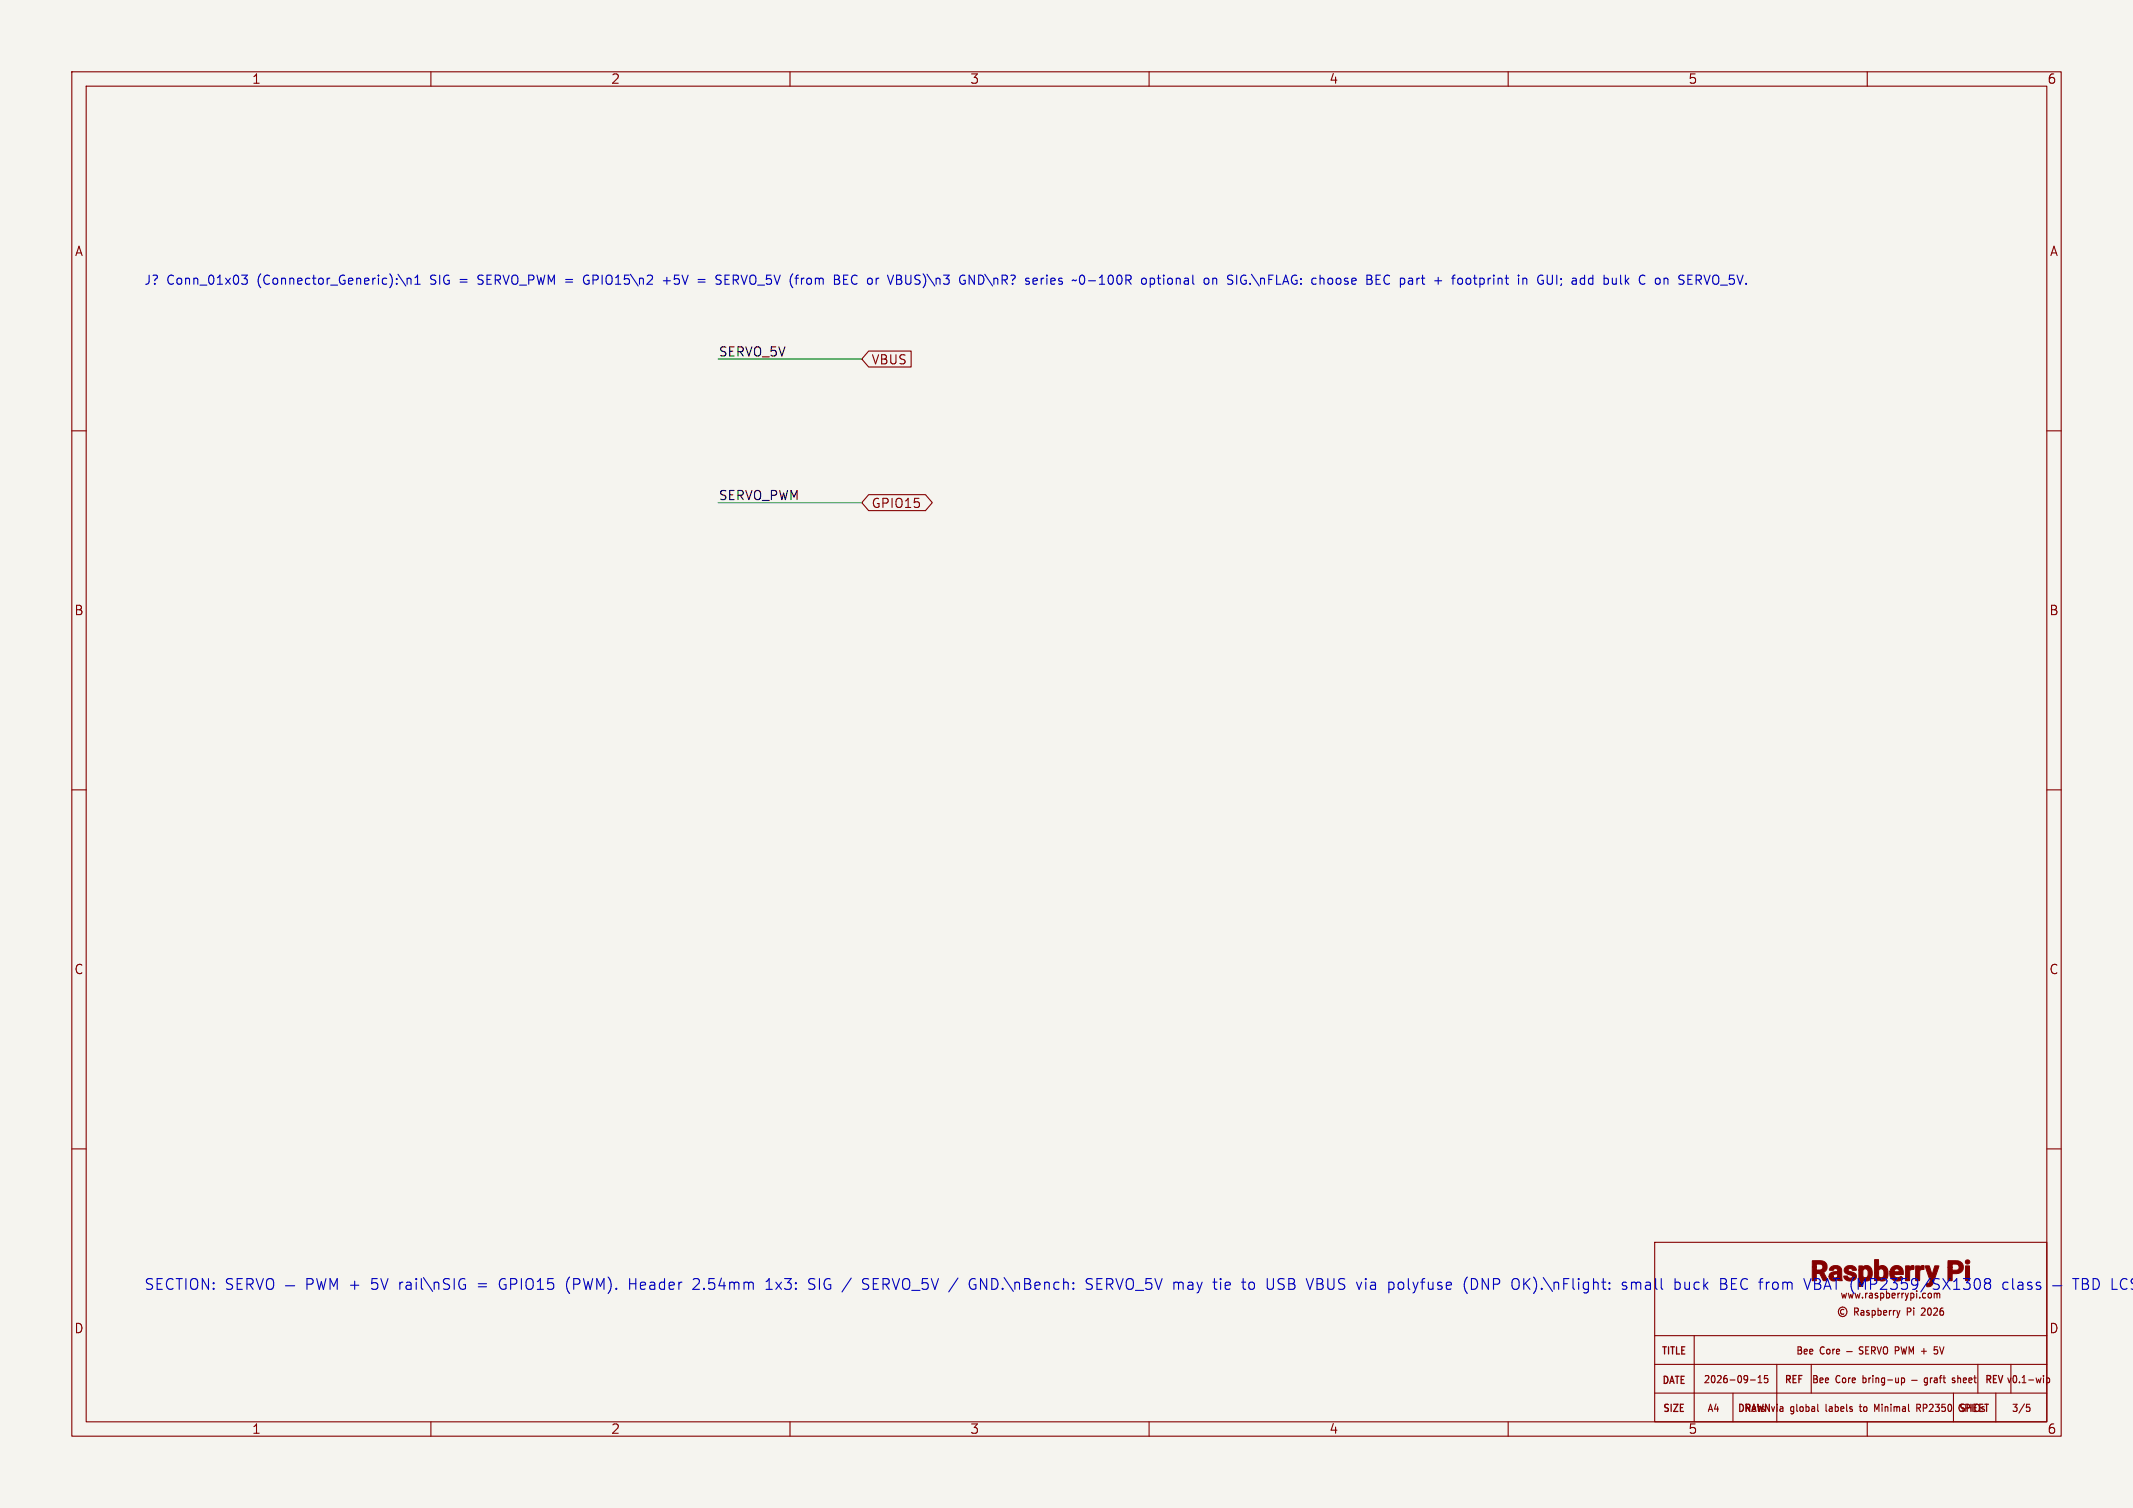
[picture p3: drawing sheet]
<svg xmlns="http://www.w3.org/2000/svg" width="297mm" height="210mm" viewBox="0 0 297 210" stroke-linecap="round" stroke-linejoin="round" font-family="sans-serif">
<path d="M0 0h297v210h-297z" fill="#f5f4ef" stroke="#f5f4ef" stroke-width=".14"/>
<g fill="none" stroke="#840000" stroke-width=".15">
<path d="M10 10h277v190h-277zM12 12h273v186h-273zM60 10v2M110 10v2M160 10v2M210 10v2M260 10v2M121 48.9h5.9v2.2h-5.9l-1-1.1zM10 60h2M121 68.9h7.9l.9 1.1-.9 1.1h-7.9l-1-1.1zM285 60h2M10 110h2"/>
<path d="M285 110h2M10 160h2M230.4 173h54.6v25h-54.6zM285 160h2M60 198v2M110 198v2M160 198v2M210 198v2M230.4 186h54.6M230.4 190h54.6M230.4 194h54.6M235.9 186v12"/>
<path d="M241.3 194v4M243.7 192.2h.7M244.8 192.6h.5M244.8 191.8l.3-.2v1M246.1 191.6h-.4v.4l.1-.1 .3 .1 .1 .1-.1 .4-.1 .1-.3-.1M247.4 190v8M252.2 190v4M254.3 195.6v.8l.1 .2M256.1 182.2a.62 .62 0 0 1 .9 .1 .62 .62 0 0 1 0 .8 .62 .62 0 0 1-.9 .1 .75 .75 0 0 1 0-1zM256.7 182.4a.33 .33 0 0 0-.4 .3 .33 .33 0 0 0 .4 .3M257.1 188.2h.8M258.2 182.7l.5-.1 .1-.1-.1-.3h-.5v1"/>
<path d="M258.5 182.7l.3 .5M258.9 195.9h.3M259 195.6v.8l.2 .2M259.1 182.5h.4v.7M259.4 187.6h-.3l-.2 .1v.2l.4 .2 .1 .3-.2 .2-.3-.1M259.5 182.7l-.3 .1-.1 .1 .1 .3 .3-.1M259.8 188h.3M260 198v2M260.2 187.6h-.4v1h.4M260.3 182.5h-.3l-.1 .1 .1 .2 .3 .1v.2h-.4M260.6 188.1l.4-.1 .1-.1-.1-.3h-.4v1M260.7 182.5h.2l.2 .2-.1 .4h-.3"/>
<path d="M260.7 182.5v1M260.8 188.1l.3 .5M261 195.6l.3 .7 .3-.7v1M261.4 187.6l.3 1 .3-1M261.5 182.5h.3l.1 .2-.1 .4h-.3M261.5 182.2v1M262.3 182.8l.4-.1v-.2h-.3l-.1 .1v.5h.4M262.4 187.6h.3a.68 .68 0 0 1-.1 1l-.2-.1a.77 .77 0 0 1 0-.9zM263.1 182.5v.7M263.3 182.5l-.2 .2M263.6 182.5v.7M263.9 188.1l.4-.1 .1-.1-.1-.3h-.4v1"/>
<path d="M263.9 182.5l-.3 .2M264.1 182.5l.2 .7M264.3 183.2l-.2 .3M264.5 182.5l-.2 .7M264.7 187.6l.2 1 .2-.8 .2 .8 .2-1M264.8 191.9h.2l.2 .2-.1 .4h-.3M264.8 191.9v1M265.8 188.6v-1l.3 .7 .3-.7v1M266.2 192.2h.8M266.9 196.1l.4-.1 .1-.1-.1-.3h-.4v1M267.1 196.1l.3 .5M267.5 188.2h.7"/>
<path d="M267.7 182.2l-.2 .1M267.8 196.1h.3M267.9 187.8v.8M268 182.6l-.5 .6h.6M268.1 195.6h-.3v1M268.4 191.9h-.3l-.2 .2 .1 .4h.4M268.4 191.9v.8l-.2 .2-.2-.1M268.8 191.9v.7M269.1 191.9l-.3 .2M269.4 191.9h.3v.7M269.7 192.1l-.3 .1-.1 .1 .1 .3 .3-.1M269.8 187.6h-.5v.4l.1-.1 .3 .1 .1 .1v.4l-.2 .1-.3-.1"/>
<path d="M270 191.9h.4M270.1 187.6l.3 1 .3-1M270.4 191.6l-.2 .1v.9M270.6 191.9h.3M270.7 191.6v.8l.2 .2M272 194v4M272.2 191.9h-.2l-.2 .1 .1 .2 .3 .1v.2h-.4M275.4 190v4M277.9 194v4M280 190v4M282.2 196l.3-.1 .2 .2-.1 .4h-.4M282.2 195.6h.4"/>
<path d="M284.5 191.6v.1M284.5 191.9v.7M285 191.9h.2l.2 .2-.1 .4h-.3M285 191.9v1"/>
</g>
<g fill="#840000" stroke="#840000" stroke-width=".14">
<path d="M268.1 176.3h.5l.4 1.2 .2-.7a.48 .48 0 0 1 .2-.5 .48 .48 0 0 1 .5 0l-.6 2.1a.7 .7 0 0 1-1 .7v-.3l.3-.1 .2-.3z"/>
<path d="M258.8 176.3h.5l.1 .1a.81 .81 0 0 1 .9 0 .81 .81 0 0 1 .4 .8 .86 .86 0 0 1-.2 1 .86 .86 0 0 1-.9 .1l-.2-.1v1l-.6-.1v-2.2h.6v.4a.4 .4 0 0 0 .3 .6 .4 .4 0 0 0 .4-.5 .47 .47 0 0 0-.1-.6 .47 .47 0 0 0-.6 .1h-.6z"/>
<path d="M254.9 176.5a.92 .92 0 0 1 1.2-.2 .92 .92 0 0 1 .3 1.1l.1 1-.5-.1-.1-.1a.72 .72 0 0 1-.8 .2 .72 .72 0 0 1-.4-.7h.5a.33 .33 0 0 0 .4 .3 .33 .33 0 0 0 .3-.4v-.2a.43 .43 0 0 0-.7 .3h-.5a.73 .73 0 0 1 .9-.6h.3a.32 .32 0 0 0-.2-.4 .32 .32 0 0 0-.4 .2h-.6z"/>
<path d="M257 176.5a.88 .88 0 0 1 1.5 .4h-.6a.29 .29 0 0 0-.3-.2 .29 .29 0 0 0-.2 .3l.2 .1a.76 .76 0 0 1 .9 .8 .94 .94 0 0 1-1 .5 .94 .94 0 0 1-.8-.7h.5a.34 .34 0 0 0 .4 .3 .34 .34 0 0 0 .3-.3l-.2-.1a.75 .75 0 0 1-.8-1z"/>
<path d="M261 175.4h.6v1a.83 .83 0 0 1 1 0 .83 .83 0 0 1 .3 .9 .82 .82 0 0 1-.3 1 .82 .82 0 0 1-1-.1l-.1 .1h-.5v-1.1h.6v.5a.43 .43 0 0 0 .5 .2 .43 .43 0 0 0 .2-.6 .42 .42 0 0 0-.1-.5 .42 .42 0 0 0-.6 .1v.3h-.6z"/>
<path d="M263.5 176.5a.96 .96 0 0 1 1.1-.1 .96 .96 0 0 1 .4 1.1h-1.3a.63 .63 0 0 0 1 .3 .27 .27 0 0 1 .3 .2 .27 .27 0 0 1-.3 .3 1.05 1.05 0 0 1-1.2-.1 1.05 1.05 0 0 1-.3-1.1h1.3a.37 .37 0 0 0-.4-.4 .37 .37 0 0 0-.4 .4h-.5z"/>
<path d="M252.3 175.6h.9a.9 .9 0 0 1 1.1 .3 .9 .9 0 0 1-.2 1.2l-.2 .1 .6 1.1h-.6l-.5-.9-.5-.1v1.1h-.6v-2h.6v.2a.22 .22 0 0 0 0 .3 .22 .22 0 0 0 .3 0 .45 .45 0 0 0 .6-.5 .45 .45 0 0 0-.6-.4h-.3v.4h-.6z"/>
<path d="M265.3 176.3h.6v.2a.33 .33 0 0 1 .3-.3 .33 .33 0 0 1 .3 .2v.4h-.4l-.2 .2v1.3l-.6 .1z"/>
<path d="M266.7 176.3h.6v.2a.39 .39 0 0 1 .6-.2v.5h-.4l-.2 .2v1.3l-.4 .1-.2-.1z"/>
<path d="M271.2 175.6h.7a1.08 1.08 0 0 1 1.4 1.2 1.36 1.36 0 0 1-1.5 .6v1l-.6-.1v-1.8h.6v.4h.4a.46 .46 0 0 0 .6-.4 .46 .46 0 0 0-.7-.5h-.3v.5h-.6z"/>
<path d="M273.7 176.3h.5v2.1l-.5-.1z"/>
<circle cx="274" cy="175.8" r=".3"/>
</g>
<path d="M100 50h20M100 70h20" fill="none" stroke="#009600" stroke-width=".15"/>
<g fill="none" stroke="#0000c2" stroke-width=".15">
<path d="M33.6 38.3h.8l-.4 .5 .4 .1v.6l-.2 .1-.5-.1M55.4 38.2l1.1 1.6M56.7 38.7v.9M56.7 38.9l.2-.2 .3 .1v.8M57.8 39.6h.7M57.8 38.7l.3-.4v1.3M66.5 39.5l.2 .1M66.8 38.3l-.3 .3 .1 .2 .2 .1M81.8 39h.2M81.8 38.3a.64 .64 0 0 0-.6 .6 .64 .64 0 0 0 .6 .7l.2-.1M92.4 39.1h.9M92.9 38.6v1"/>
<path d="M97.2 38.9h1M97.2 39.3h1M100.2 39l.2 .2v.3l-.2 .1M100.4 38.4l-.5-.1-.2 .3M116.2 38.3h.4l.2 .1 .1 .3-.3 .2M116.2 38.9h.4M116.6 38.9a.34 .34 0 0 1 .3 .3 .34 .34 0 0 1-.2 .4h-.5M117.5 38.9h.4M118.1 38.3h-.6v1.3h.6M125.3 38.3l.2 .3-.1 .2-.1 .1a.34 .34 0 0 1 .3 .3 .34 .34 0 0 1-.3 .4h-.5M135.7 38.3v1.3l-.8-1.3v1.3M145 38.7v.9"/>
<path d="M145.2 38.7l-.2 .3M151 38.6v.7M151.6 39.1h.9M160.2 38.8l.3-.1 .3 .3v.3l-.2 .2h-.4M160.2 38.7v1.3M161.1 38.7h.5M161.3 38.3v1.1l.1 .1 .2 .1M168.9 38.8h.5v.8M174.1 39.5v.1M185.1 38.7l.3 .1 .2 .2-.1 .5-.4 .1M192.8 39.4a.44 .44 0 0 0 .7 .1M193.5 38.4h-.1a.46 .46 0 0 0-.6 .1"/>
<path d="M203 38.9l.2-.2 .4 .2v.4l-.1 .2-.3 .1-.2-.1zM206.1 39.5l.3 .1M206.1 38.7v1.3M206.4 38.7l-.3 .1M214.8 38.4a.62 .62 0 0 0-.7 .4 .62 .62 0 0 0 .4 .8l.4-.1v-.5h-.2M215.4 38.3v1l.2 .2 .3 .1M223.4 39.5l.3 .1M223.4 38.3v1.3M223.7 38.7l-.3 .1M228.4 38.5l-.1 .4 .1 .5M238.8 38.3a.43 .43 0 0 1 .5 .4v.5a.43 .43 0 0 1-.5 .4M21.2 178.1h-.2h-.5a.36 .36 0 0 0-.1 .4 .36 .36 0 0 0 .3 .3 .55 .55 0 0 1 .5 .3v.3l-.2 .2-.6-.1"/>
<path d="M21.9 178.8h.5M22.6 178.1h-.7v1.5h.7M24.1 178.2a.6 .6 0 0 0-.7 0 .6 .6 0 0 0-.2 .7 .56 .56 0 0 0 .3 .6 .56 .56 0 0 0 .6-.1M24.5 178.1h.9M25 178.1v1.5M25.9 178.1v1.5M26.6 178.3a.5 .5 0 0 1 .6-.2 .5 .5 0 0 1 .3 .5v.5a.5 .5 0 0 1-.5 .5 .5 .5 0 0 1-.5-.5zM29 178.1v1.5l-.8-1.5v1.5M29.7 179.4l.1 .1-.1 .1M29.7 179.4v.1v.1M29.7 178.6v.2M29.7 179.4v.2"/>
<path d="M29.7 178.6l.1 .1-.1 .1M29.7 178.6v.1v.1M32.4 178.1h-.2h-.5a.36 .36 0 0 0-.2 .4 .36 .36 0 0 0 .3 .3 .55 .55 0 0 1 .6 .3l-.1 .3-.2 .2-.6-.1M33 178.8h.5M33.7 178.1h-.7v1.5h.7M34.4 178.8h.6a.41 .41 0 0 0 .3-.3 .41 .41 0 0 0-.3-.4h-.6v1.5M34.7 178.8l.5 .8M35.7 178.1l.5 1.5 .5-1.5M37.2 178.3a.5 .5 0 0 1 .5-.2 .5 .5 0 0 1 .4 .5v.5a.5 .5 0 0 1-.5 .5 .5 .5 0 0 1-.5-.5zM39.7 179.1h1.3M42.7 178.8h.6a.41 .41 0 0 0 .3-.3 .41 .41 0 0 0-.3-.4h-.6v1.5M44.1 178.1l.4 1.5 .2-1.1 .3 1.1 .4-1.5"/>
<path d="M46 179.6v-1.5l.5 1 .5-1v1.5M48.8 179h1.2M49.4 178.4v1.2M69.8 178.1a.93 .93 0 0 0 0 1.4M79.3 177.8a1.72 1.72 0 0 0 0 2.3M87.7 178.8h.8M87.7 178.1v1.5M97.2 178.1h-.5l-.2 .1M97.3 178.7l-.8 .9h.9M106.7 179.6h.8M106.7 178.5l.4-.4v1.5M112.6 178.5a.71 .71 0 0 0 .7 .4 .36 .36 0 0 1 .2 .4 .36 .36 0 0 1-.3 .3l-.6-.1"/>
<path d="M113.5 178.1h-.6l-.3 .2M120.4 178.8a.55 .55 0 0 1 .6 .3l-.2 .4-.5 .1M120.4 178.1h.6M135.6 178.9h.3v.5l-.3 .2M135.7 178.1h.1M136.5 179.6v-1.5l.9 1.5M151.2 178.5a.71 .71 0 0 0 .8 .4 .36 .36 0 0 1 .1 .4 .36 .36 0 0 1-.3 .3l-.6-.1M152.1 178.1h-.6l-.3 .2M152.7 178.8h.5M153.5 178.1h-.8v1.5h.8M170.6 179.3l.2 .3h.3M171.1 178.6h-.3l-.2 .2"/>
<path d="M171.3 178.9l-.7 .2M174.6 178.7l.1 .1-.1 .6M178.2 178.8a.55 .55 0 0 1 .6 .3l-.1 .4-.5 .1M178.2 178.1h.6M196.1 178.1v1.2l.2 .3M205.2 178.1a.81 .81 0 0 1 .6 .7 .81 .81 0 0 1-.6 .8M206.4 179.6v-1.5l.8 1.5M213.5 177.8l.2 .3M213.7 179.8l-.2 .3M227.2 178.7a.37 .37 0 0 1 .6 .1M227.2 178.6v1M227.8 178.8l.2-.2h.4l.1 1"/>
<path d="M227.8 178.8v.8M229.3 178.6h-.1M229.3 179a.29 .29 0 0 0-.2 .3 .29 .29 0 0 0 .2 .3M236.6 178.6h-.4l-.3 .2v.5l.1 .2 .2 .1 .4-.1M242.5 179.2a.52 .52 0 0 0 .8 .2M243.3 178.2a.52 .52 0 0 0-.8 .2M254 179.6l.5-1.5 .5 1.5M254.1 179.1h.7M255.2 178.1h.9M280.2 178.1v1.2l.3 .3M281 178.6h.2h.4l.1 1M281.7 178.9l-.5 .1a.29 .29 0 0 0-.3 .3 .29 .29 0 0 0 .3 .3l.5-.1"/>
<path d="M282.9 178.6h-.4l-.2 .2 .1 .2 .5 .1 .1 .2-.1 .2-.2 .1-.4-.1M288.6 178.1h.9M290 178.1h.6a.36 .36 0 0 1 .1 .4 .36 .36 0 0 1-.2 .3 .4 .4 0 0 1 .3 .3 .4 .4 0 0 1-.3 .5h-.5zM290 178.8h.5M291.5 178.1a.79 .79 0 0 1 .8 .4 .79 .79 0 0 1-.3 1l-.5 .1zM294.1 178.1v1.5h.7M296.2 178.2a.6 .6 0 0 0-.8 0 .6 .6 0 0 0-.2 .7 .56 .56 0 0 0 .3 .6 .56 .56 0 0 0 .7-.1M296.7 179.5l.4 .1M297 178.1h.1M297 178.8h.1M297 178.1h-.1a.36 .36 0 0 0-.2 .4 .36 .36 0 0 0 .3 .3"/>
</g>
<g font-size="2.1" fill="#0000c2">
<text x="52.1" y="179.8">5V rail\nSIG</text>
<text x="67.2" y="179.8">=</text>
<text x="70.4" y="179.8">GPIO15</text>
<text x="79.8" y="179.8">(PWM).</text>
<text x="88.8" y="179.8">Header</text>
<text x="97.9" y="179.8">2.54mm</text>
<text x="108.2" y="179.8">1x3:</text>
<text x="114.3" y="179.8">SIG /</text>
<text x="122.1" y="179.8">SERVO_5V /</text>
<text x="137.2" y="179.8">GND.\nBench:</text>
<text x="153.7" y="179.8">SERVO_5V may</text>
<text x="171.8" y="179.8">tie</text>
<text x="175.9" y="179.8">to</text>
<text x="179.5" y="179.8">USB</text>
<text x="185.3" y="179.8">VBUS via</text>
<text x="196.9" y="179.8">polyfuse</text>
<text x="207.5" y="179.8">(DNP</text>
<text x="214.4" y="179.8">OK).\nFlight:</text>
<text x="229.9" y="179.8">small</text>
<text x="237.3" y="179.8">buck</text>
<text x="243.9" y="179.8">BEC from</text>
<text x="256" y="179.8">VBAT (MP2359/SX1308</text>
<text x="283.8" y="179.8">class</text>
</g>
<g font-size="1.8" fill="#840000">
<text x="35" y="11.9">1</text>
<text x="85" y="11.9">2</text>
<text x="135" y="11.9">3</text>
<text x="185" y="11.9">4</text>
<text x="235" y="11.9">5</text>
<text x="285" y="11.9">6</text>
<text x="10.3" y="35.9">A</text>
<text x="285.3" y="35.9">A</text>
<text x="121.3" y="51">VBUS</text>
<text x="121.3" y="71">GPIO15</text>
<text x="10.3" y="85.9">B</text>
<text x="285.3" y="85.9">B</text>
<text x="10.3" y="135.9">C</text>
<text x="285.3" y="135.9">C</text>
<text x="10.3" y="185.9">D</text>
<text x="285.3" y="185.9">D</text>
<text x="35" y="199.9">1</text>
<text x="85" y="199.9">2</text>
<text x="135" y="199.9">3</text>
<text x="185" y="199.9">4</text>
<text x="235" y="199.9">5</text>
<text x="285" y="199.9">6</text>
</g>
<g font-size="1.8" fill="#0000c2">
<text x="20" y="39.8">J?</text>
<text x="23.2" y="39.8">Conn_01x03</text>
<text x="35.9" y="39.8">(Connector_Generic):\n1</text>
<text x="60.2" y="39.8">SIG =</text>
<text x="67.2" y="39.8">SERVO_PWM =</text>
<text x="82.3" y="39.8">GPIO15\n2</text>
<text x="93.6" y="39.8">+5V</text>
<text x="98.6" y="39.8">=</text>
<text x="101.4" y="39.8">SERVO_5V (from</text>
<text x="118.2" y="39.8">BEC or</text>
<text x="126.2" y="39.8">VBUS)\n3</text>
<text x="136.3" y="39.8">GND\nR?</text>
<text x="145.7" y="39.8">series</text>
<text x="152.5" y="39.8">~0-100R</text>
<text x="162.3" y="39.8">optional</text>
<text x="171.2" y="39.8">on</text>
<text x="174.6" y="39.8">SIG.\nFLAG:</text>
<text x="186.6" y="39.8">choose</text>
<text x="194.4" y="39.8">BEC part</text>
<text x="204.2" y="39.8">+</text>
<text x="207" y="39.8">footprint</text>
<text x="216.3" y="39.8">in</text>
<text x="219.3" y="39.8">GUI;</text>
<text x="224.2" y="39.8">add</text>
<text x="228.8" y="39.8">bulk</text>
<text x="234" y="39.8">C on</text>
<text x="239.9" y="39.8">SERVO_5V.</text>
</g>
<g font-size="1.8" fill="#0f0f0f">
<text x="100" y="49.7">SERVO_5V</text>
<text x="100" y="69.7">SERVO_PWM</text>
</g>
<text font-size="1.4" fill="#0000c2" x="256.2" y="181">www.raspberrypi.com</text>
<g font-size="1.4" fill="#840000">
<text x="265.8" y="183.4">Pi</text>
<text x="268.1" y="183.4">2026</text>
<text x="231.3" y="188.9">TITLE</text>
<text x="250" y="188.8">Bee</text>
<text x="253.4" y="188.8">Core</text>
<text x="231.3" y="193">DATE</text>
<text x="231.4" y="196.9">SIZE</text>
<text x="237.1" y="192.8">2026-09-15</text>
<text x="237.6" y="196.8">A4</text>
<text x="241.9" y="196.9">DRAWNvia</text>
<text x="242.8" y="196.8">Nets</text>
<text x="248.4" y="192.9">REF</text>
<text x="249.6" y="196.8">global</text>
<text x="252.2" y="192.8">Bee</text>
<text x="254.7" y="196.8">labels</text>
<text x="255.6" y="192.8">Core</text>
<text x="259.6" y="192.8">bring-up</text>
<text x="259.8" y="196.8">to</text>
<text x="262.1" y="196.8">Minimal</text>
<text x="268.2" y="196.8">RP2350SHEET</text>
<text x="272.9" y="192.8">sheet REV v0.1-wip</text>
<text x="274.4" y="196.8">GPIOs</text>
<text x="280" y="196.8">3/5</text>
</g>
</svg>
